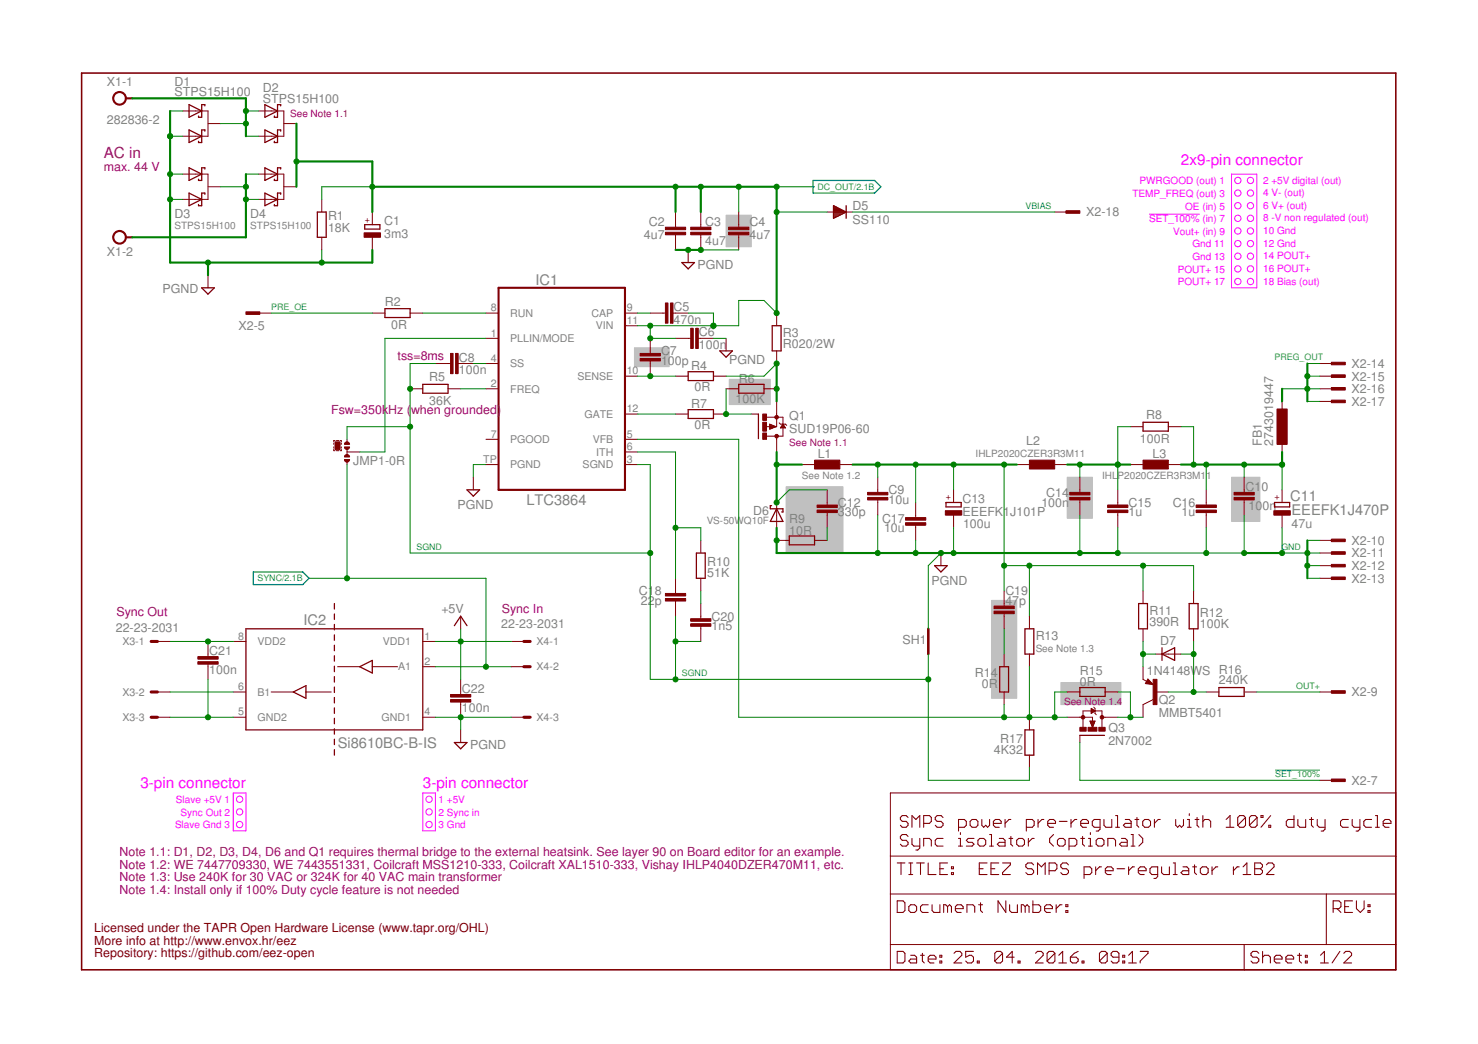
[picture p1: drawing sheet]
<svg xmlns="http://www.w3.org/2000/svg" width="297mm" height="210mm" viewBox="0 0 297 210" stroke-linecap="round" stroke-linejoin="round" font-family="sans-serif">
<g fill="#c0c0c0" stroke="#c0c0c0" stroke-width=".2">
<path d="M158 97.9h11.4v13.3h-11.4z"/>
<path d="M146.6 76.3h8.2v5h-8.2z"/>
<path d="M127.5 69.9h7v3.8h-7z"/>
<path d="M199.3 120.7h5v19.7h-5z"/>
<path d="M247.5 95.9h5.7v8.9h-5.7z"/>
<path d="M214.5 95.9h5.1v8.3h-5.1z"/>
<path d="M145.9 43.3h5.1v6.3h-5.1z"/>
<path d="M213.2 137.2h12.1v4.5h-12.1z"/>
</g>
<g fill="none" stroke="#800000" stroke-width=".21">
<path d="M180.3 173.5h1.6M181.1 173.5v2.3M182.5 164.4l-.4-.4h-.8l-.3 .4v.4l.3 .3h.8l.4 .4v.4l-.4 .4h-.8l-.3-.4M182.5 168.2l-.4-.4h-.8l-.3 .4v.4l.3 .4h.8l.4 .4v.3l-.4 .4h-.8l-.3-.4M182.6 173.5h.8M182.6 175.8h.8M183 173.5v2.3M183.3 166.3v-2.3l.8 .8 .7-.8v2.3M183.3 168.6v1.1l.4 .4h1.1M184.2 173.5h1.6M184.8 168.6v1.9l-.4 .4h-.3M185 173.5v2.3"/>
<path d="M185.6 165.5h1.2l.4-.4v-.7l-.4-.4h-1.2v2.3M185.6 170.1v-1.5h1.2l.4 .4v1.1M186.5 173.5v2.3h1.6M188.9 174.7h.8M189.5 164.4l-.4-.4h-.8l-.3 .4v.4l.3 .3h.8l.4 .4v.4l-.4 .4h-.8l-.3-.4M189.5 168.6h-1.2l-.3 .4v.7l.3 .4h1.2M190.4 173.5h-1.5v2.3h1.5M191.2 175.5h.4v.3h-.4zM191.2 174.3h.4v.4h-.4zM192.6 166.3h1.2l.4-.4v-.8l-.4-.3h-1.2v2.3M192.6 170.1h.8M192.6 168.6h.4v1.5"/>
<path d="M193 167.4v.4M195 165.1l.4-.3h.8l.3 .3v.8l-.3 .4h-.8l-.4-.4zM195.7 168.6h-1.1l-.4 .4 .4 .4h.8l.3 .3-.3 .4h-1.2M196.8 174.7h.8M196.9 168.6h.8l.4 .4v.7l-.4 .4h-.8l-.4-.4v-.7zM197.3 164.8v1.1l.4 .4 .4-.4 .4 .4 .4-.4v-1.1M198.4 173.5h-1.6v2.3h1.6M198.9 167.8h.4v2.3M198.9 170.1h.7M199.2 174.7h.7M199.6 165.5h1.6v-.4l-.4-.3h-.8l-.4 .3v.8l.4 .4h.8M200.7 173.5h-1.5v2.3h1.5"/>
<path d="M200.8 168.6h.8l.4 .4v1.1h-1.2l-.4-.4 .4-.3h1.2M201.5 173.5h1.6v.4l-1.6 1.6v.3h1.6M202 164.8v1.5M202.8 168.6h.7M203.2 164.8h-.4l-.8 .7M203.2 168.2v1.5l.3 .4M204.3 169l.4-.4h.8l.4 .4v.7l-.4 .4h-.8l-.4-.4zM206.3 166.3h1.2l.3-.4v-.8l-.3-.3h-1.2v2.3M206.7 168.6v1.5M207.7 173.9l-.4-.4h-.7l-.4 .4v.4l.4 .4h.7l.4 .4v.4l-.4 .3h-.7l-.4-.3M207.8 168.6h-.3l-.8 .8M208.5 175.8v-2.3l.8 .8 .8-.8v2.3"/>
<path d="M208.6 164.8v1.5M209.8 164.8h-.4l-.8 .7M210.6 165.5h1.5v-.4l-.4-.3h-.8l-.3 .3v.8l.3 .4h.8M210.8 175.1h1.2l.4-.4v-.8l-.4-.4h-1.2v2.3M211.7 167.8l-.8 .8v.8l.8 .7M212.5 169l.4-.4h.8l.4 .4v.7l-.4 .4h-.8l-.4-.4zM212.9 165.1h1.6M214.7 173.9l-.3-.4h-.8l-.4 .4v.4l.4 .4h.8l.3 .4v.4l-.3 .3h-.8l-.4-.3M214.8 170.1h1.2l.4-.4v-.7l-.4-.4h-1.2v2.3M215.2 164.8v1.5M216.4 164.8h-.4l-.8 .7M217.2 165.5h1.6v-.4l-.4-.3h-.8l-.4 .3v.8l.4 .4h.8"/>
<path d="M217.2 168.6h.8M217.6 168.2v1.5l.4 .4M217.9 175.8h1.1l.4-.3v-.8l-.4-.4h-1.1v2.3M218.8 170.1h.7M218.8 168.6h.3v1.5M219.1 167.4v.4M220.2 174.3v1.5M220.3 169l.4-.4h.8l.4 .4v.7l-.4 .4h-.8l-.4-.4zM221.1 166.3h-1.2l-.4-.4v-.8l.4-.3h1.2v1.9l-.4 .4h-.4M221.4 174.3h-.4l-.8 .8M221.9 164.8v1.1l.3 .4h1.2v-1.5M222.1 175.1h1.6v-.4l-.4-.4h-.8l-.4 .4v.8l.4 .3h.8"/>
<path d="M222.7 170.1v-1.5h1.1l.4 .4v1.1M224.2 164h.4v2.3M224.2 166.3h.8M224.5 174.7h1.5M225.4 168.6h.7l.4 .4v1.1h-1.1l-.4-.4 .4-.3h1.1M226.1 164.8h.8l.4 .3v1.2h-1.2l-.3-.4 .3-.4h1.2M226.8 174.3v1.5M227.3 167.8h.4v2.3M227.3 170.1h.8M228 174.3h-.4l-.8 .8M228.1 164.8h.8M228.5 164.4v1.5l.4 .4"/>
<path d="M228.8 175.1h1.5v-.4l-.3-.4h-.8l-.4 .4v.8l.4 .3h.8M228.9 167.8l.8 .8v.8l-.8 .7M229.7 165.1l.4-.3h.7l.4 .3v.8l-.4 .4h-.7l-.4-.4zM232 164.8v1.5M232.7 175.8h-1.2l-.4-.3v-.8l.4-.4h1.2v1.9l-.4 .4h-.4M233.2 164.8h-.4l-.8 .7M233.4 174.3v1.2l.4 .3h1.2v-1.5M235.8 173.5h.4v2.3M235.8 175.8h.8M236.3 164.8v1.1l.4 .4 .4-.4 .3 .4 .4-.4v-1.1M237.7 174.3h.8l.4 .4v1.1h-1.2l-.4-.3 .4-.4h1.2M238.6 166.3h.8"/>
<path d="M238.6 164.8h.4v1.5M239 163.6v.4M239.7 174.3h.8M240.1 173.9v1.6l.4 .3M240.2 164.8h.8M240.6 164.4v1.5l.4 .4M241.2 174.7l.4-.4h.8l.4 .4v.8l-.4 .3h-.8l-.4-.3zM241.7 165.1l.4-.3h.8l.4 .3v1.2M241.7 164v2.3M243.6 174.3v1.5M244.8 174.3h-.4l-.8 .8M246.4 166.3h1.6"/>
<path d="M246.4 164.8l.8-.8v2.3M247.9 174.3v1.5M249 174.3h-.4l-.7 .8M249.8 175.8h1.6M249.8 174.3l.8-.8v2.3M250.3 164.4l-.4-.4h-.7l-.4 .4v1.5M250.3 164.4v1.5l-.4 .4h-.7l-.4-.4M250.3 164.4l-1.5 1.5M252.2 173.5h1.1l.4 .4v.4l-.4 .4 .4 .4v.4l-.4 .3h-1.1zM252.2 174.7h1.1M252.6 164.4l-.3-.4h-.8l-.4 .4v1.5M252.6 164.4v1.5l-.3 .4h-.8l-.4-.4"/>
<path d="M252.6 164.4l-1.5 1.5M253.4 164h.4v.4h-.4zM254.5 173.9l.4-.4h.8l.4 .4v.4l-1.6 1.5h1.6M255 165.9h.4v.4h-.4zM255.4 164l-2 2.3M260.1 164v2.3h-1.2l-.4-.4v-.8l.4-.3h1.2M260.8 164.8v1.1l.4 .4h1.2v-1.5M263.2 164.8h.7M263.6 164.4v1.5l.3 .4M264.7 164.8v1.1l.4 .4h1.2M266.3 164.8v1.9l-.4 .4h-.4M271 164.8h-1.2l-.4 .3v.8l.4 .4h1.2"/>
<path d="M271.8 164.8v1.1l.3 .4h1.2M273.3 164.8v1.9l-.4 .4h-.4M275.7 164.8h-1.2l-.4 .3v.8l.4 .4h1.2M276.4 164h.4v2.3M276.4 166.3h.8M278 165.5h1.5v-.4l-.3-.3h-.8l-.4 .3v.8l.4 .4h.8M180.3 181.1h1.2l.4 .4v1.6l-.4 .4h-1.2zM180.3 191.3h1.2l.4 .4v1.5l-.4 .4h-1.2zM182.6 182.3l.4-.4h.8l.4 .4v.8l-.4 .4h-.8l-.4-.4zM183 192.1h.8l.4 .3v1.2h-1.2l-.4-.4 .4-.4h1.2M185 192.1h.8M185.4 191.7v1.5l.4 .4"/>
<path d="M186.5 192.8h1.6v-.4l-.4-.3h-.8l-.4 .3v.8l.4 .4h.8M186.5 181.9h-1.1l-.4 .4v.8l.4 .4h1.1M187.3 181.9v1.2l.4 .4h1.2v-1.6M188.9 193.2h.4v.4h-.4zM188.9 192.1h.4v.3h-.4zM190.4 182.3l-.3-.4h-.4v1.6M190.4 182.3l.4-.4 .4 .4v1.2M190.4 182.3v1.2M191.7 191.7l.4-.4h.8l.4 .4v.4l-1.6 1.5h1.6M192 182.7h1.6v-.4l-.4-.4h-.8l-.4 .4v.8l.4 .4h.8M194.3 183.5v-1.6h1.2l.4 .4v1.2M195.6 191.3h-1.5v1.1l.8-.3h.3l.4 .3v.8l-.4 .4h-.7l-.4-.4"/>
<path d="M196.4 193.2h.4v.4h-.4zM196.7 181.9h.8M197.1 181.5v1.6l.4 .4M201.5 191.7v1.5l-.4 .4h-.8l-.4-.4M201.5 191.7l-.4-.4h-.8l-.4 .4v1.5M201.5 191.7l-1.6 1.5M202.1 181.1v2.4l-1.5-2.4v2.4M202.9 181.9v1.2l.4 .4h1.2v-1.6M203.8 192.4h-1.5l1.1-1.1v2.3M204.6 193.2h.4v.4h-.4zM206 182.3l-.4-.4h-.3v1.6M206 182.3v1.2"/>
<path d="M206 182.3l.4-.4 .4 .4v1.2M207.6 181.1v2.4h1.2l.3-.4v-.8l-.3-.4h-1.2M208.1 191.7l.4-.4h.8l.4 .4v.4l-1.6 1.5h1.6M209.9 182.7h1.6v-.4l-.4-.4h-.8l-.4 .4v.8l.4 .4h.8M212 191.7v1.5l-.4 .4h-.8l-.4-.4M212 191.7l-.4-.4h-.8l-.4 .4v1.5M212 191.7l-1.6 1.5M212.3 181.9v1.6M212.8 193.6h1.5M212.8 192.1l.8-.8v2.3M213.4 181.9h-.4l-.7 .8M214.2 183.1h.4v.4h-.4z"/>
<path d="M214.2 181.9h.4v.4h-.4zM215.1 192.4h1.2l.4 .4v.4l-.4 .4h-.8l-.4-.4zM216.7 191.3l-.8 .4-.8 .7M217.5 193.2h.3v.4h-.3zM222.5 191.7v1.5l-.4 .4h-.7l-.4-.4M222.5 191.7l-.4-.4h-.7l-.4 .4v1.5M222.5 191.7l-1.5 1.5M224.9 192.4h-1.2l-.4-.3v-.4l.4-.4h.8l.4 .4v1.5l-.4 .4h-.8l-.4-.4M225.6 193.2h.4v.4h-.4zM225.6 192.1h.4v.3h-.4zM226.8 193.6h1.6M226.8 192.1l.8-.8v2.3"/>
<path d="M229.2 191.3h1.5v.4l-1.5 1.5v.4M253 191.7l-.4-.4h-.8l-.4 .4v.4l.4 .3h.8l.4 .4v.4l-.4 .4h-.8l-.4-.4M253.7 192.4l.4-.3h.8l.4 .3v1.2M253.7 191.3v2.3M256.1 192.8h1.6v-.4l-.4-.3h-.8l-.4 .3v.8l.4 .4h.8M258.4 192.8h1.6v-.4l-.4-.3h-.8l-.4 .3v.8l.4 .4h.8M260.8 192.1h.8M261.2 191.7v1.5l.4 .4M262.3 193.2h.4v.4h-.4zM262.3 192.1h.4v.3h-.4zM265.4 193.6h1.6M265.4 192.1l.8-.8v2.3"/>
<path d="M267.9 182.7h1.2l.4-.4v-.8l-.4-.4h-1.2v2.4M268.7 182.7l.8 .8M269.3 191.3l-1.6 2.3M270.1 191.7l.3-.4h.8l.4 .4v.4l-1.5 1.5h1.5M270.3 182.3h.7M271.8 181.1h-1.5v2.4h1.5M272.6 181.1v1.6l.8 .8 .8-.8v-1.6M274.9 183.1h.4v.4h-.4zM274.9 181.9h.4v.4h-.4z"/>
</g>
<path d="M16.4 14.7h264.1v180.3h-264.1z" fill="none" stroke="#800000" stroke-width=".32"/>
<g fill="none" stroke="#800000" stroke-width=".2">
<path d="M36.7 22.3h5.1v5.1h-5.1M36.7 35h5.1v5.1h-5.1M41.8 24.8h2.5M41.8 37.5h2.5M52 22.3h5v5.1h-5M52 35h5v5.1h-5M57 24.8h2.6M57 37.5h2.6M41.8 55.3v2.6M64.7 40.1v2.5M64.7 47.7v2.5M74.8 42.6v2.6"/>
<path d="M74.8 47.7v2.5M135.8 42.6v3.1M135.8 47.2v3M138.3 50.2v2.6M140.8 42.6v3.1M140.8 47.2v3M148.5 42.6v3.1M148.5 47.2v3M166.2 42.6h5.1M212 42.6h2.5M52 62.9h2.5M74.8 62.9h2.6"/>
<path d="M82.4 78.2h2.6M82.4 62.9h2.6M87.5 73.1h3.1M90 78.2h2.6M92.1 73.1h3M97.7 78.2h2.5M97.7 68h2.5M97.7 62.9h2.5M97.7 73.1h2.5M125.6 65.5h2.5M125.6 62.9h2.5M125.6 75.6h2.5"/>
<path d="M130.7 62.9h3M130.7 68v3.1M130.7 72.6v3M135.3 62.9h3M135.8 68h3M135.8 75.6h2.5M140.3 68h3.1M143.4 75.6h2.5M145.9 68v2.5M145.9 78.2h2.6M153.5 78.2h2.6M156.1 62.9v2.6"/>
<path d="M156.1 70.5v2.6M265.3 78.2h2.5M265.3 73.1h2.5M265.3 75.6h2.5M67.1 90.4v.2h.2M67.1 89.1v.2M67.1 89.9v.2M67.3 88.6h-.2v.2M67.6 88.6h.5M67.6 90.6h.5M68.3 88.6h.3v.2M68.6 90.4v.2h-.3"/>
<path d="M68.6 89.1v.2M68.6 89.9v.2M69.7 90.9h2.6M69.7 88.3v.8M69.7 90.4v1M69.7 92.6v.8M95.1 95.9v2.6M97.7 93.4h2.5M97.7 88.3h2.5M125.6 93.4h2.5M125.6 83.2h2.5M125.6 88.3h2.5"/>
<path d="M125.6 90.9h2.5M135.8 83.2h2.5M143.4 83.2h2.5M151 83.2h1.4M154.1 83.9h3.3v3.8h-3.3M154.7 85.3l1.3 .5-1.3 .5zM154.7 86.2h.3M154.7 86.1h.6M154.7 86h.9M154.7 85.8h1.2M154.7 85.7h1M154.7 85.6h.7"/>
<path d="M154.7 85.5h.4M154.7 85.3h.1M156.1 80.7v5.1h-2.2M156.1 87.7v3.2M156.6 85l.2 .3h1.1l.2 .2M156.9 86h.9M157 85.8h.7M157.1 85.7h.5M157.1 85.6h.4M157.2 85.5h.3M157.3 85.3h.1M157.4 85.3l.5 .7h-1.1z"/>
<path d="M161.2 93.4h2.5M166.2 98.5v3M168.8 93.4h2.5M176.4 95.9v3.1M191.6 98.5v2.5M204.3 93.4h2.6M212 93.4h2.5M217 95.9v3.1M224.6 98.5v3M227.2 93.4h2.5M227.2 85.8h2.5M234.8 93.4h2.5"/>
<path d="M234.8 85.8h2.5M242.4 98.5v3M250 95.9v3.1M257.7 80.7v2.5M257.7 88.3v2.6M257.7 98.5v2.5M265.3 80.7h2.5M135.8 116.3v3M140.8 108.6v2.6M140.8 116.3v2.5M156.1 108.6h2.5M156.1 101v5.1"/>
<path d="M163.7 108.6h2.5M166.2 103.1v3M176.4 100.5v3.1M184 101v3.1M184 105.6v3M189.1 111.2v2.5M191.6 103.6v2.5M201.8 118.8v3.1M217 100.5v3.1M224.6 103.1v3M229.7 118.8v2.5M239.9 118.8v2.5"/>
<path d="M242.4 103.1v3M250 100.5v3.1M257.7 103.6v2.5M265.3 108.6h2.5M265.3 111.2h2.5M265.3 113.7h2.5M265.3 116.3h2.5M31.6 139.1h2.6M31.6 129h2.6M41.8 129v3M41.8 133.5v3.1M46.9 139.1h2.5"/>
<path d="M46.9 129h2.5M54.5 139.1h4.4M61.5 139.1h5.1M67.8 134h4.5M74.8 134h5.1M85 129h2.5M85 134h2.5M92.6 123.9v2.5M92.6 136.6v3M102.7 129h2.6M102.7 134h2.6M135.8 120.8v3.1"/>
<path d="M140.8 121.3v3.1M140.8 125.9v3.1M201.8 123.4v3M201.8 131.5v2.5M201.8 139.1v2.6M206.9 123.9v2.5M206.9 131.5v2.5M214.5 139.1h2.5M222.1 139.1h2.5M229.7 126.4v2.6M229.7 134v2.6l.8 .4M230.7 136.5l1.1 1.1-1.6-.2z"/>
<path d="M232.3 139.1h2.5M232.3 131.5h5M239.9 126.4v2.6M242.4 139.1h2.6M250 139.1h2.6M265.3 139.1h2.5M31.6 144.2h2.6M46.9 144.2h2.5M85 144.2h2.5M92.6 141.2v3M92.6 146.7v2.6M102.7 144.2h2.6"/>
<path d="M178.9 159.4h101.6v35.6h-101.6zM206.9 144.2v2.5M206.9 151.8v2.5M214.5 144.2h5.1v.9M217 147.8v1.5M219.1 145h1l-.5 1.2zM219.1 145.1h.9M219.1 145.2h.9M219.2 145.3h.7M219.2 145.4h.7M219.3 145.5h.6M219.3 142.4l.8 .5-.8 .5z"/>
<path d="M219.3 143.4h.1M219.3 143.2h.3M219.3 143.1h.5M219.3 143h.7M219.3 142.9h.7M219.3 142.8h.5M219.3 142.6h.3M219.3 142.5h.2M219.4 145.6h.4M219.4 145.8h.4M219.4 145.9h.3M219.5 146h.2"/>
<path d="M219.5 146.1h.1M219.8 142.2l.3 .2v1l.2 .3M221.5 144.2h3.1M221.5 146.2v-3.3h-3.8v3.3M231.8 140.7l-2.1 1v2.5M265.3 156.9h2.5M178.9 179.7h101.6M178.9 172.1h101.6M266.6 179.7v10.2M178.9 189.9h101.6M250 189.9v5.1"/>
</g>
<g fill="none" stroke="#800000" stroke-width=".25">
<path d="M38 33.7l2.5 1.3-2.5 1.3zM38 26.1l2.5 1.3-2.5 1.3zM38 21l2.5 1.3-2.5 1.3zM38 38.8l2.5 1.3-2.5 1.3zM41.2 21.3v-.3h-.7v2.6h-.6v-.3M41.2 26.4v-.3h-.7v2.6h-.6v-.3M41.2 34v-.3h-.7v2.6h-.6v-.3M41.2 39.1v-.3h-.7v2.6h-.6v-.3M53.2 21l2.6 1.3-2.6 1.3zM53.2 26.1l2.6 1.3-2.6 1.3zM53.2 33.7l2.6 1.3-2.6 1.3zM53.2 38.8l2.6 1.3-2.6 1.3z"/>
<path d="M56.4 21.3v-.3h-.6v2.6h-.7v-.3M56.4 26.4v-.3h-.6v2.6h-.7v-.3M56.4 34v-.3h-.6v2.6h-.7v-.3M56.4 39.1v-.3h-.6v2.6h-.7v-.3M40.5 57.9h2.6l-1.3 1.2zM63.8 42.6h1.8v5.1h-1.8zM73.3 45.2h3v.9h-3zM137 52.8h2.6l-1.3 1.3zM167.5 41.4l2.6 1.2-2.6 1.3zM167.5 43.7h.5M167.5 43.5h.9M167.5 43.2h1.3"/>
<path d="M167.5 43h1.8M167.5 42.8h2.2M167.5 42.6h2.4M167.5 42.3h2M167.5 42.1h1.5M167.5 41.9h1.1M167.5 41.7h.6M167.5 41.4h.2M170.1 41.4v2.5M77.4 62.1h5v1.7h-5zM85 77.3h5v1.8h-5zM138.3 74.7h5.1v1.8h-5.1z"/>
<path d="M144.7 70.5h2.5l-1.3 1.3zM148.5 77.3h5v1.8h-5zM155.2 65.5h1.8v5h-1.8zM93.9 98.5h2.5l-1.3 1.3zM138.3 82.4h5.1v1.7h-5.1zM152.4 83.2v5M229.7 84.9h5.1v1.8h-5.1zM140 111.2h1.7v5.1h-1.7zM155.1 101.7h-.3v.6h2.6v.6h-.3M156.1 102.3l1.3 2.5h-2.6zM158.6 107.8h5.1v1.7h-5.1zM187.8 113.7h2.6l-1.3 1.3z"/>
<path d="M190.1 101h3.1v.9h-3.1zM256.1 101h3.1v.9h-3.1zM49.4 126.4h35.6v20.3h-35.6zM58.9 139.1l2.6-1.2v2.5zM67.2 121.3v1.1M67.2 123.4v1.1M67.2 125.5v1.1M67.2 127.6v1.1M67.2 129.7v1.1M67.2 131.8v1.1M67.2 133.9v1.1M67.2 136v1.1"/>
<path d="M67.2 138.1v1.1M72.3 134l2.5-1.2v2.5zM91.3 125.8l1.3-1.9 1.3 1.9M200.9 134h1.8v5.1h-1.8zM206 126.4h1.8v5.1h-1.8zM217 138.2h5.1v1.8h-5.1zM228.8 121.3h1.8v5.1h-1.8zM230.7 137.2h.4l-.4-.2-.2 .4 1 .1-.8-.8-.3 .7M233.5 131.5l2.6-1.3v2.6zM233.5 130.2v2.6M239 121.3h1.8v5.1h-1.8zM245 138.2h5v1.8h-5z"/>
<path d="M67.2 140.2v1.1M67.2 142.3v1.1M67.2 144.4v1.1M67.2 146.5v1.1M67.2 148.6v1.1M67.2 150.7v1.1M91.3 149.3h2.6l-1.3 1.3zM206 146.7h1.8v5.1h-1.8zM217 147.8h5"/>
</g>
<g fill="#800000" stroke="#800000" stroke-width=".2">
<path d="M199.8 122.9h4v.5h-4z"/>
<path d="M199.8 121.9h4v.5h-4z"/>
<path d="M138.8 46.7h4.1v.5h-4.1z"/>
<path d="M138.8 45.7h4.1v.5h-4.1z"/>
<path d="M174.4 100h4v.5h-4z"/>
<path d="M174.4 99h4v.5h-4z"/>
<path d="M164.2 102.6h4.1v.5h-4.1z"/>
<path d="M164.2 101.5h4.1v.5h-4.1z"/>
<path d="M231.8 136.6h.7v5.1h-.7z"/>
<path d="M163.7 92.5h5.1v1.8h-5.1z"/>
<path d="M182 105.1h4.1v.5h-4.1z"/>
<path d="M182 104.1h4.1v.5h-4.1z"/>
<path d="M133.7 46.7h4.1v.5h-4.1z"/>
<path d="M133.7 45.7h4.1v.5h-4.1z"/>
<path d="M138.8 125.4h4.1v.5h-4.1z"/>
<path d="M138.8 124.4h4.1v.5h-4.1z"/>
<path d="M133.7 120.3h4.1v.5h-4.1z"/>
<path d="M133.7 119.3h4.1v.5h-4.1z"/>
<path d="M139.8 66h.5v4.1h-.5z"/>
<path d="M138.8 66h.5v4.1h-.5z"/>
<path d="M229.7 92.5h5.1v1.8h-5.1z"/>
<path d="M206.9 92.5h5.1v1.8h-5.1z"/>
<path d="M153.3 87.1h.8v1.2h-.8z"/>
<path d="M153.3 83.2h.8v1.3h-.8z"/>
<path d="M153.3 84.9h.8v1.8h-.8z"/>
<path d="M128.7 72.1h4v.5h-4z"/>
<path d="M128.7 71.1h4v.5h-4z"/>
<path d="M134.7 60.9h.6v4.1h-.6z"/>
<path d="M133.7 60.9h.5v4.1h-.5z"/>
<path d="M91.6 71.1h.5v4h-.5z"/>
<path d="M90.6 71.1h.5v4h-.5z"/>
<path d="M217 146.2h1.3v.8h-1.3z"/>
<path d="M220.8 146.2h1.3v.8h-1.3z"/>
<path d="M218.7 146.2h1.8v.8h-1.8z"/>
<path d="M215 99h4.1v.5h-4.1z"/>
<path d="M215 100h4.1v.5h-4.1z"/>
<path d="M248 100h4.1v.5h-4.1z"/>
<path d="M248 99h4.1v.5h-4.1z"/>
<path d="M256.6 82.2h2.1v7.1h-2.1z"/>
<path d="M67.3 88.8h1v1.6h-1z"/>
<path d="M190 102.7h3.3v.9h-3.3z"/>
<path d="M256 102.7h3.3v.9h-3.3z"/>
<path d="M49.4 62.7h2.8v.5h-2.8z"/>
<path d="M267.6 156.6h2.8v.5h-2.8z"/>
<path d="M267.6 138.9h2.8v.5h-2.8z"/>
<path d="M267.6 108.4h2.8v.5h-2.8z"/>
<path d="M267.6 110.9h2.8v.5h-2.8z"/>
<path d="M267.6 113.5h2.8v.5h-2.8z"/>
<path d="M267.6 116h2.8v.5h-2.8z"/>
<path d="M267.6 72.8h2.8v.5h-2.8z"/>
<path d="M267.6 75.4h2.8v.5h-2.8z"/>
<path d="M267.6 77.9h2.8v.5h-2.8z"/>
<path d="M267.6 80.5h2.8v.5h-2.8z"/>
<path d="M214.2 42.4h2.8v.5h-2.8z"/>
<path d="M222.6 102.6h4.1v.5h-4.1z"/>
<path d="M222.6 101.5h4.1v.5h-4.1z"/>
<path d="M240.4 102.6h4.1v.5h-4.1z"/>
<path d="M240.4 101.5h4.1v.5h-4.1z"/>
<path d="M90.6 140.7h4v.5h-4z"/>
<path d="M90.6 139.6h4v.5h-4z"/>
<path d="M39.8 133h4v.5h-4z"/>
<path d="M39.8 132h4v.5h-4z"/>
<path d="M146.4 46.7h4.1v.5h-4.1z"/>
<path d="M146.4 45.7h4.1v.5h-4.1z"/>
<path d="M73.2 46.8h3.3v.9h-3.3z"/>
</g>
<path d="M186.6 126.4v5.1" fill="none" stroke="#800000" stroke-width=".51"/>
<g fill="#800000" stroke="#800000" stroke-width=".2">
<path d="M69.3 89.1a.52 .52 0 0 1 .6-.3 .52 .52 0 0 1 .4 .5h-1.1z" fill-rule="evenodd"/>
<path d="M69.3 91.6a.52 .52 0 0 1 .6-.2 .52 .52 0 0 1 .4 .5h-1.1z" fill-rule="evenodd"/>
<path d="M69.2 89.9h1.1a.51 .51 0 0 1-.6 .5 .51 .51 0 0 1-.5-.5z" fill-rule="evenodd"/>
<path d="M69.2 92.4h1.1a.51 .51 0 0 1-.6 .5 .51 .51 0 0 1-.5-.5z" fill-rule="evenodd"/>
<circle cx="156.1" cy="83.9" r=".36"/>
<circle cx="156.1" cy="87.7" r=".36"/>
<circle cx="221.5" cy="144.2" r=".36"/>
<circle cx="217.7" cy="144.2" r=".36"/>
</g>
<g fill="none" stroke="#800000" stroke-width=".42">
<path d="M25.3 19.8h1.3M25.3 47.7h1.3M100.2 57.9h25.4v40.6h-25.4z"/>
<circle cx="24" cy="19.8" r="1.27"/>
<circle cx="24" cy="47.7" r="1.27"/>
</g>
<path d="M30.4 129h1.2M30.4 139.1h1.2M105.3 129h1.3M105.3 134h1.3M30.4 144.2h1.2M105.3 144.2h1.3" fill="none" stroke="#800000" stroke-width=".61"/>
<g fill="none" stroke="#008000" stroke-width=".2">
<path d="M34.2 22.3h2.5M34.2 27.4h2.5M34.2 35h2.5M44.3 37.5h5.1M44.3 24.8h5.1M49.4 22.3h2.6M49.4 27.4h2.6M49.4 35h2.6M74.8 37.5h-10.1v2.6M148.5 37.5v5.1M156.1 37.5h7.6M34.2 40.1h2.5"/>
<path d="M49.4 40.1h2.6M64.7 50.2v2.6M140.8 50.2h7.7M156.1 42.6h10.1M171.3 42.6h40.7M54.5 62.9h20.3M85 62.9h12.7M87.5 73.1h-5.1v38.1h48.3M92.6 78.2h5.1M95.1 73.1h2.6M97.7 68h-20.3v22.9h-5.1M128.1 62.9h2.6"/>
<path d="M128.1 75.6h7.7M130.7 65.5v2.5h5.1M138.3 62.9h5.1v2.6M143.4 68h2.5M145.9 78.2v5h5.1M156.1 62.9l-2.6-2.5h-5v5.1h-20.4M156.1 73.1l-2.6 2.5h-7.6M257.7 78.2h7.6M262.7 73.1h2.6M262.7 75.6h2.6M69.7 93.4v22.9M82.4 85.8h-12.7v2.5"/>
<path d="M97.7 93.4h-2.6v2.5M128.1 93.4h2.6v43.2h55.9M128.1 88.3h20.4v55.9h66M128.1 90.9h7.7v25.4M128.1 83.2h7.7M166.2 98.5h-7.6l-2.5 2.5M176.4 93.4v2.5M184 93.4v7.6M191.6 93.4v5.1M201.8 93.4v25.4M217 93.4v2.5M227.2 85.8h-2.6v12.7"/>
<path d="M237.3 85.8h2.6v7.6M242.4 93.4v5.1M250 93.4v2.5M257.7 93.4v5.1M262.7 80.7h2.6M62.1 116.3h35.6v17.7M135.8 106.1h5v2.5M140.8 118.8v2.5M166.2 106.1v2.5M176.4 103.6v7.6M184 108.6v2.6M189.1 111.2l-2.5 2.5v12.7"/>
<path d="M191.6 106.1v5.1M201.8 113.7h38.1v5.1M206.9 113.7v10.2M217 103.6v7.6M229.7 113.7v5.1M242.4 106.1v5.1M250 103.6v7.6h-25.4v-5.1M257.7 106.1v5.1h7.6M262.7 116.3h2.6M262.7 113.7h2.6M262.7 108.6h2.6M34.2 139.1h12.7"/>
<path d="M34.2 129h12.7M41.8 136.6v7.6M87.5 129h15.2M87.5 134h15.2M92.6 126.4v10.2M135.8 123.9v12.7M135.8 129h5M186.6 131.5v25.4h20.3v-2.6M201.8 126.4v5.1M206.9 134v10.2M214.5 139.1h-2.5v5.1M224.6 139.1h2.6v5.1"/>
<path d="M229.7 131.5h2.6M229.7 129v5M234.8 139.1h7.6M237.3 131.5h2.6M239.9 129v10.1M252.6 139.1h12.7M34.2 144.2h12.7M87.5 144.2h15.2M92.6 144.2v2.5M201.8 141.7v2.5M217 149.3v7.6h48.3M224.6 144.2h5.1"/>
</g>
<g fill="#008000" stroke="#008000" stroke-width=".2">
<circle cx="189.1" cy="111.2" r=".51"/>
<circle cx="184" cy="111.2" r=".51"/>
<circle cx="176.4" cy="111.2" r=".51"/>
<circle cx="156.1" cy="108.6" r=".51"/>
<circle cx="191.6" cy="111.2" r=".51"/>
<circle cx="250" cy="111.2" r=".51"/>
<circle cx="224.6" cy="111.2" r=".51"/>
<circle cx="257.7" cy="111.2" r=".51"/>
<circle cx="217" cy="111.2" r=".51"/>
<circle cx="262.7" cy="113.7" r=".51"/>
<circle cx="262.7" cy="111.2" r=".51"/>
<circle cx="242.4" cy="111.2" r=".51"/>
<circle cx="138.3" cy="50.2" r=".51"/>
<circle cx="140.8" cy="50.2" r=".51"/>
<circle cx="64.7" cy="52.8" r=".51"/>
<circle cx="34.2" cy="27.4" r=".51"/>
<circle cx="34.2" cy="35" r=".51"/>
<circle cx="34.2" cy="40.1" r=".51"/>
<circle cx="41.8" cy="52.8" r=".51"/>
<circle cx="92.6" cy="144.2" r=".51"/>
<circle cx="257.7" cy="93.4" r=".51"/>
<circle cx="239.9" cy="93.4" r=".51"/>
<circle cx="242.4" cy="93.4" r=".51"/>
<circle cx="250" cy="93.4" r=".51"/>
<circle cx="206.9" cy="144.2" r=".51"/>
<circle cx="201.8" cy="144.2" r=".51"/>
<circle cx="212" cy="144.2" r=".51"/>
<circle cx="239.9" cy="139.1" r=".51"/>
<circle cx="239.9" cy="131.5" r=".51"/>
<circle cx="229.7" cy="131.5" r=".51"/>
<circle cx="229.7" cy="113.7" r=".51"/>
<circle cx="184" cy="93.4" r=".51"/>
<circle cx="176.4" cy="93.4" r=".51"/>
<circle cx="206.9" cy="113.7" r=".51"/>
<circle cx="201.8" cy="113.7" r=".51"/>
<circle cx="201.8" cy="93.4" r=".51"/>
<circle cx="191.6" cy="93.4" r=".51"/>
<circle cx="135.8" cy="106.1" r=".51"/>
<circle cx="156.1" cy="93.4" r=".51"/>
<circle cx="156.1" cy="101" r=".51"/>
<circle cx="135.8" cy="129" r=".51"/>
<circle cx="186.6" cy="136.6" r=".51"/>
<circle cx="135.8" cy="136.6" r=".51"/>
<circle cx="82.4" cy="78.2" r=".51"/>
<circle cx="82.4" cy="85.8" r=".51"/>
<circle cx="130.7" cy="111.2" r=".51"/>
<circle cx="156.1" cy="73.1" r=".51"/>
<circle cx="156.1" cy="78.2" r=".51"/>
<circle cx="130.7" cy="75.6" r=".51"/>
<circle cx="145.9" cy="83.2" r=".51"/>
<circle cx="227.2" cy="144.2" r=".51"/>
<circle cx="224.6" cy="93.4" r=".51"/>
<circle cx="217" cy="93.4" r=".51"/>
<circle cx="262.7" cy="75.6" r=".51"/>
<circle cx="262.7" cy="78.2" r=".51"/>
<circle cx="92.6" cy="129" r=".51"/>
<circle cx="69.7" cy="116.3" r=".51"/>
<circle cx="97.7" cy="134" r=".51"/>
<circle cx="41.8" cy="129" r=".51"/>
<circle cx="41.8" cy="144.2" r=".51"/>
<circle cx="59.6" cy="32.5" r=".51"/>
<circle cx="135.8" cy="37.5" r=".51"/>
<circle cx="140.8" cy="37.5" r=".51"/>
<circle cx="156.1" cy="62.9" r=".51"/>
<circle cx="143.4" cy="65.5" r=".51"/>
<circle cx="130.7" cy="65.5" r=".51"/>
<circle cx="130.7" cy="68" r=".51"/>
<circle cx="156.1" cy="37.5" r=".51"/>
<circle cx="156.1" cy="42.6" r=".51"/>
<circle cx="74.8" cy="37.5" r=".51"/>
<circle cx="148.5" cy="37.5" r=".51"/>
<circle cx="49.4" cy="24.8" r=".51"/>
<circle cx="49.4" cy="22.3" r=".51"/>
<circle cx="49.4" cy="37.5" r=".51"/>
<circle cx="49.4" cy="40.1" r=".51"/>
</g>
<g fill="none" stroke="#008000" stroke-width=".42">
<path d="M26.6 19.8h22.8v7.6M34.2 22.3v30.5h40.6v-2.6M49.4 35v12.7h-22.8M59.6 32.5h15.2v10.1M59.6 24.8v12.7M74.8 37.5h81.3v25.4M135.8 37.5v5.1M140.8 37.5v5.1M41.8 52.8v2.5M135.8 50.2h5M156.1 73.1v7.6M257.7 78.2v2.5"/>
<path d="M262.7 73.1v7.6M156.1 90.9v10.1M156.1 93.4h5.1M171.3 93.4h33M214.5 93.4h12.7M257.7 90.9v2.5h-20.4M156.1 106.1v5.1h68.5M250 111.2h7.7M262.7 108.6v7.7"/>
</g>
<g fill="none" stroke="#f0f" stroke-width=".2">
<path d="M247.5 35h5.1v22.9h-5.1zM230.9 43.1h10.2M46.9 159.4h2.5v7.6h-2.5zM85 159.4h2.5v7.6h-2.5z"/>
<circle cx="248.8" cy="36.3" r=".64"/>
<circle cx="248.8" cy="38.8" r=".64"/>
<circle cx="251.3" cy="38.8" r=".64"/>
<circle cx="251.3" cy="36.3" r=".64"/>
<circle cx="248.8" cy="46.4" r=".64"/>
<circle cx="248.8" cy="54.1" r=".64"/>
<circle cx="248.8" cy="49" r=".64"/>
<circle cx="248.8" cy="51.5" r=".64"/>
<circle cx="248.8" cy="56.6" r=".64"/>
<circle cx="248.8" cy="43.9" r=".64"/>
<circle cx="248.8" cy="41.4" r=".64"/>
<circle cx="251.3" cy="51.5" r=".64"/>
<circle cx="251.3" cy="43.9" r=".64"/>
<circle cx="251.3" cy="46.4" r=".64"/>
<circle cx="251.3" cy="56.6" r=".64"/>
<circle cx="251.3" cy="49" r=".64"/>
<circle cx="251.3" cy="54.1" r=".64"/>
<circle cx="251.3" cy="41.4" r=".64"/>
<circle cx="48.2" cy="165.8" r=".64"/>
<circle cx="48.2" cy="163.2" r=".64"/>
<circle cx="48.2" cy="160.7" r=".64"/>
<circle cx="86.2" cy="165.8" r=".64"/>
<circle cx="86.2" cy="163.2" r=".64"/>
<circle cx="86.2" cy="160.7" r=".64"/>
</g>
<path d="M256.3 154.8h9" fill="none" stroke="#008080" stroke-width=".2"/>
<path d="M163.4 36.3h12.4l1.2 1.2-1.2 1.3h-12.4zM50.9 115h10l1.2 1.3-1.2 1.2h-10z" fill="none" stroke="#008080" stroke-width=".25"/>
<text font-size="3.1" fill="#800080" x="20.8" y="31.8">AC in</text>
<g font-size="3.1" fill="#f0f">
<text x="237.3" y="33.1">2x9-pin connector</text>
<text x="28.2" y="158.4">3-pin connector</text>
<text x="85" y="158.4">3-pin connector</text>
</g>
<g font-size="2.9" fill="#808080">
<text x="107.6" y="57.2">IC1</text>
<text x="105.8" y="101.6">LTC3864</text>
<text x="259.3" y="100.8">C11</text>
<text x="259.5" y="103.6">EEEFK1J470P</text>
<text x="61" y="125.6">IC2</text>
<text x="67.9" y="150.3">Si8610BC-B-IS</text>
</g>
<g font-size="2.5" fill="#808080">
<text x="21.5" y="17.2">X1-1</text>
<text x="35.1" y="17.2">D1</text>
<text x="35.1" y="19.4">STPS15H100</text>
<text x="52.8" y="20.7">STPS15H100</text>
<text x="52.8" y="18.5">D2</text>
<text x="21.5" y="24.9">282836-2</text>
<text x="35.1" y="43.9">D3</text>
<text x="50.3" y="43.9">D4</text>
<text x="65.9" y="46.6">18K</text>
<text x="65.9" y="44.3">R1</text>
<text x="77.2" y="47.9">3m3</text>
<text x="77.2" y="45.3">C1</text>
<text x="129.4" y="48">4u7</text>
<text x="130.4" y="45.4">C2</text>
<text x="141.7" y="45.4">C3</text>
<text x="150.6" y="48">4u7</text>
<text x="150.6" y="45.4">C4</text>
<text x="171.3" y="44.9">SS110</text>
<text x="171.3" y="42.1">D5</text>
<text x="218.3" y="43.5">X2-18</text>
<text x="21.5" y="51.4">X1-2</text>
<text x="141.7" y="49.2">4u7</text>
<text x="32.7" y="59">PGND</text>
<text x="140.2" y="54.1">PGND</text>
<text x="77.4" y="61.4">R2</text>
<text x="135.4" y="65.1">470n</text>
<text x="135.4" y="62.6">C5</text>
<text x="47.9" y="66.4">X2-5</text>
<text x="78.6" y="66.2">0R</text>
<text x="132.8" y="71.4">C</text>
<text x="134.6" y="71.4">7</text>
<text x="140.5" y="70.2">100n</text>
<text x="140.5" y="67.6">C6</text>
<text x="157.4" y="70.1">R020/2W</text>
<text x="157.4" y="67.8">R3</text>
<text x="86.2" y="76.7">R5</text>
<text x="92.2" y="75.3">100n</text>
<text x="92.2" y="72.7">C8</text>
<text x="132.8" y="73.4">100p</text>
<text x="138.9" y="74.5">R4</text>
<text x="146.6" y="73.1">PGND</text>
<text x="148.5" y="77">R6</text>
<text x="271.6" y="74">X2-14</text>
<text x="271.6" y="76.5">X2-15</text>
<text x="86.2" y="81.5">36K</text>
<text x="138.9" y="82.1">R7</text>
<text x="139.6" y="78.6">0R</text>
<text x="147.8" y="81.1">100K</text>
<text x="271.6" y="79.1">X2-16</text>
<text x="271.6" y="81.6">X2-17</text>
<text x="139.6" y="86.2">0R</text>
<text x="158.6" y="87.1">SUD19P06-60</text>
<text x="158.6" y="84.5">Q1</text>
<text x="206.2" y="89.5">L2</text>
<text x="229.1" y="89.1">100R</text>
<text x="230.4" y="84.3">R8</text>
<text x="253.6" y="89.6" transform="rotate(-90 253.6 89.6)">FB1</text>
<text x="255.9" y="89.6" transform="rotate(-90 255.9 89.6)">2743019447</text>
<text x="71" y="93.4">JMP1-0R</text>
<text x="164.3" y="92">L1</text>
<text x="231.6" y="92">L3</text>
<text x="168.4" y="101.9">C12</text>
<text x="178.6" y="101.3">10u</text>
<text x="178.6" y="99.4">C9</text>
<text x="193.4" y="101.2">C13</text>
<text x="209.3" y="101.9">100n</text>
<text x="210.3" y="100">C14</text>
<text x="226.8" y="101.9">C15</text>
<text x="235.7" y="101.9">C16</text>
<text x="250.3" y="98.7">C1</text>
<text x="253.5" y="98.7">0</text>
<text x="92" y="102.3">PGND</text>
<text x="151.4" y="103.4">D6</text>
<text x="158.6" y="107.5">10R</text>
<text x="158.6" y="105.2">R9</text>
<text x="168.4" y="103.8">3</text>
<text x="169.8" y="103.8">30p</text>
<text x="177.3" y="105.1">C17</text>
<text x="177.7" y="107">10u</text>
<text x="193.4" y="103.7">EEEFK1J101P</text>
<text x="193.5" y="106.1">100u</text>
<text x="226.8" y="103.8">1u</text>
<text x="237.5" y="103.8">1u</text>
<text x="250.9" y="102.6">10</text>
<text x="253.7" y="102.6">0n</text>
<text x="259.6" y="106.1">47u</text>
<text x="142.1" y="113.8">R10</text>
<text x="271.6" y="109.5">X2-10</text>
<text x="271.6" y="112.1">X2-11</text>
<text x="128.4" y="119.7">C18</text>
<text x="142.1" y="116">51K</text>
<text x="187.2" y="117.5">PGND</text>
<text x="202" y="119.7">C19</text>
<text x="271.6" y="114.6">X2-12</text>
<text x="271.6" y="117.2">X2-13</text>
<text x="88.7" y="123.3">+5V</text>
<text x="128.8" y="121.6">22p</text>
<text x="143" y="124.8">C20</text>
<text x="202" y="121.6">47</text>
<text x="204.8" y="121.6">p</text>
<text x="231" y="125.9">390R</text>
<text x="231" y="123.7">R11</text>
<text x="241.2" y="124">R12</text>
<text x="23.3" y="127.1">22-23-2031</text>
<text x="42.1" y="131.8">C21</text>
<text x="100.7" y="126.3">22-23-2031</text>
<text x="143" y="126.7">1n5</text>
<text x="181.4" y="129.5">SH1</text>
<text x="208.1" y="128.7">R13</text>
<text x="233.2" y="129.8">D7</text>
<text x="241.2" y="126.2">100K</text>
<text x="42.1" y="135.6">100n</text>
<text x="195.9" y="136">R14</text>
<text x="217" y="138">0R</text>
<text x="217" y="135.7">R15</text>
<text x="230.5" y="135.7">1N4148WS R16</text>
<text x="245" y="137.6">240K</text>
<text x="92.8" y="143.2">100n</text>
<text x="92.8" y="139.4">C22</text>
<text x="197.3" y="138.2">0R</text>
<text x="232.9" y="141.5">Q2</text>
<text x="271.6" y="140">X2-9</text>
<text x="201" y="149.4">R17</text>
<text x="222.7" y="149.8">2N7002</text>
<text x="222.7" y="147.2">Q3</text>
<text x="232.9" y="144.1">MMBT5401</text>
<text x="94.5" y="150.5">PGND</text>
<text x="199.7" y="151.6">4K32</text>
<text x="271.6" y="157.8">X2-7</text>
</g>
<g font-size="2.5" fill="#800080">
<text x="20.8" y="34.4">max. 44 V</text>
<text x="79.9" y="72.5">tss=8ms</text>
<text x="66.6" y="83.3">Fsw=350k</text>
<text x="78" y="83.3">Hz (</text>
<text x="82.6" y="83.3">when grounded)</text>
<text x="23.4" y="123.9">Sync Out</text>
<text x="100.8" y="123.3">Sync In</text>
<text x="24" y="172.1">Note 1.1: D1, D2, D3, D4, D6 and Q1 requires thermal bridge to the external heatsink. See layer 90 on Board editor for an example.</text>
<text x="24" y="174.7">Note 1.2: WE 7447709330, WE 7443551331, Coilcraft MSS1210-333, Coilcraft XAL1510-333, Vishay IHLP4040DZER470M11, etc.</text>
<text x="24" y="177.2">Note 1.3: Use 240K for 30 VAC or 324K for 40 VAC main transformer</text>
<text x="24" y="179.8">Note 1.4: Install only if 100% Duty cycle feature is not needed</text>
</g>
<g font-size="2.5" fill="#800000">
<text x="18.9" y="187.4">Licensed under the TAPR Open Hardware License (www.tapr.org/OHL)</text>
<text x="18.9" y="189.9">More info at http://www.envox.hr/eez</text>
<text x="18.9" y="192.4">Repository: https://github.com/eez-open</text>
</g>
<g font-size="2.1" fill="#808080">
<text x="98.7" y="62.6">8</text>
<text x="102.5" y="63.7">RUN</text>
<text x="118.9" y="63.7">CAP</text>
<text x="126" y="65.1">11</text>
<text x="126" y="62.6">9</text>
<text x="98.7" y="67.7">1</text>
<text x="102.5" y="68.8">PLLIN/MODE</text>
<text x="119.7" y="66.2">VIN</text>
<text x="98.7" y="72.7">4</text>
<text x="98.7" y="77.8">2</text>
<text x="102.5" y="73.9">SS</text>
<text x="116.1" y="76.4">SENSE</text>
<text x="126" y="75.3">10</text>
<text x="102.5" y="78.9">FREQ</text>
<text x="126" y="82.9">12</text>
<text x="98.7" y="88">7</text>
<text x="102.5" y="89.1">PGOOD</text>
<text x="117.4" y="84">GATE</text>
<text x="119.1" y="89.1">VFB</text>
<text x="126" y="88">5</text>
<text x="97.1" y="93.1">TP</text>
<text x="102.5" y="94.2">PGND</text>
<text x="117.1" y="94.2">SGND</text>
<text x="119.8" y="91.6">ITH</text>
<text x="126" y="90.5">6</text>
<text x="126" y="93.1">3</text>
<text x="24.6" y="129.7">X3-1</text>
<text x="47.9" y="128.6">8</text>
<text x="51.8" y="129.7">VDD2</text>
<text x="76.9" y="129.7">VDD1</text>
<text x="85.3" y="128.6">1</text>
<text x="107.8" y="129.7">X4-1</text>
<text x="80" y="134.8">A1</text>
<text x="85.3" y="133.7">2</text>
<text x="107.8" y="134.8">X4-2</text>
<text x="24.6" y="139.9">X3-2</text>
<text x="47.9" y="143.8">5</text>
<text x="47.9" y="138.8">6</text>
<text x="51.8" y="139.9">B1</text>
<text x="85.3" y="143.8">4</text>
<text x="24.6" y="145">X3-3</text>
<text x="51.8" y="145">GND2</text>
<text x="76.7" y="145">GND1</text>
<text x="107.8" y="145">X4-3</text>
</g>
<g font-size="2" fill="#800080">
<text x="58.3" y="23.6">See Note 1.1</text>
<text x="158.6" y="89.6">See Note 1.1</text>
<text x="213.9" y="141.7">See Note 1.4</text>
</g>
<g font-size="2" fill="#f0f">
<text x="227.6" y="39.6">TEMP_FREQ (out) 3</text>
<text x="229" y="37.1">PWRGOOD (out) 1</text>
<text x="253.9" y="39.5">4 V- (out)</text>
<text x="253.9" y="42">6 V+ (out)</text>
<text x="253.9" y="36.9">2 +5V digital (out)</text>
<text x="230.9" y="44.7">SET_100% (in) 7</text>
<text x="235.8" y="47.2">Vout+ (in) 9</text>
<text x="238.2" y="42.1">OE (in) 5</text>
<text x="253.9" y="44.5">8 -V non regulated (out)</text>
<text x="253.9" y="47.1">10 Gnd</text>
<text x="239.6" y="49.8">Gnd 11</text>
<text x="239.6" y="52.3">Gnd 13</text>
<text x="253.9" y="49.6">12 Gnd</text>
<text x="253.9" y="52.1">14 POUT+</text>
<text x="236.7" y="54.8">POUT+ 15</text>
<text x="236.7" y="57.4">POUT+ 17</text>
<text x="253.9" y="54.7">16 POUT+</text>
<text x="253.9" y="57.2">18 Bias (out)</text>
<text x="35.4" y="161.5">Slave +5V 1</text>
<text x="88.1" y="161.5">1 +5V</text>
<text x="35.2" y="166.6">Slave Gnd 3</text>
<text x="36.3" y="164">Sync Out 2</text>
<text x="88.1" y="164">2 Sync in</text>
<text x="88.1" y="166.6">3 Gnd</text>
</g>
<g font-size="2" fill="#808080">
<text x="35.1" y="46.1">STPS15H100</text>
<text x="50.3" y="46.1">STPS15H100</text>
<text x="196.1" y="91.9">IHLP2020CZER3R3M11</text>
<text x="161.2" y="96.3">See Note 1.2</text>
<text x="221.5" y="96.3">IHLP2020CZER3R3M11</text>
<text x="142" y="105.4">VS-50WQ10F</text>
<text x="208.1" y="131">See Note 1.3</text>
</g>
<g font-size="1.8" fill="#008080">
<text x="164.3" y="38.2">DC_OUT/2.1B</text>
<text x="206.1" y="42">VBIAS</text>
<text x="54.5" y="62.3">PRE_OE</text>
<text x="256.1" y="72.5">PREG_OUT</text>
<text x="83.7" y="110.6">SGND</text>
<text x="257.5" y="110.6">GND</text>
<text x="51.7" y="116.9">SYNC/2.1B</text>
<text x="137" y="135.9">SGND</text>
<text x="260.5" y="138.5">OUT+</text>
<text x="256.3" y="156.3">SET_100%</text>
</g>
<g font-size="1.8" fill="#800000">
<text x="74.2" y="44.8" transform="rotate(-90 74.2 44.8)">+</text>
<text x="191.1" y="100.6" transform="rotate(-90 191.1 100.6)">+</text>
<text x="257.1" y="100.6" transform="rotate(-90 257.1 100.6)">+</text>
</g>
</svg>
